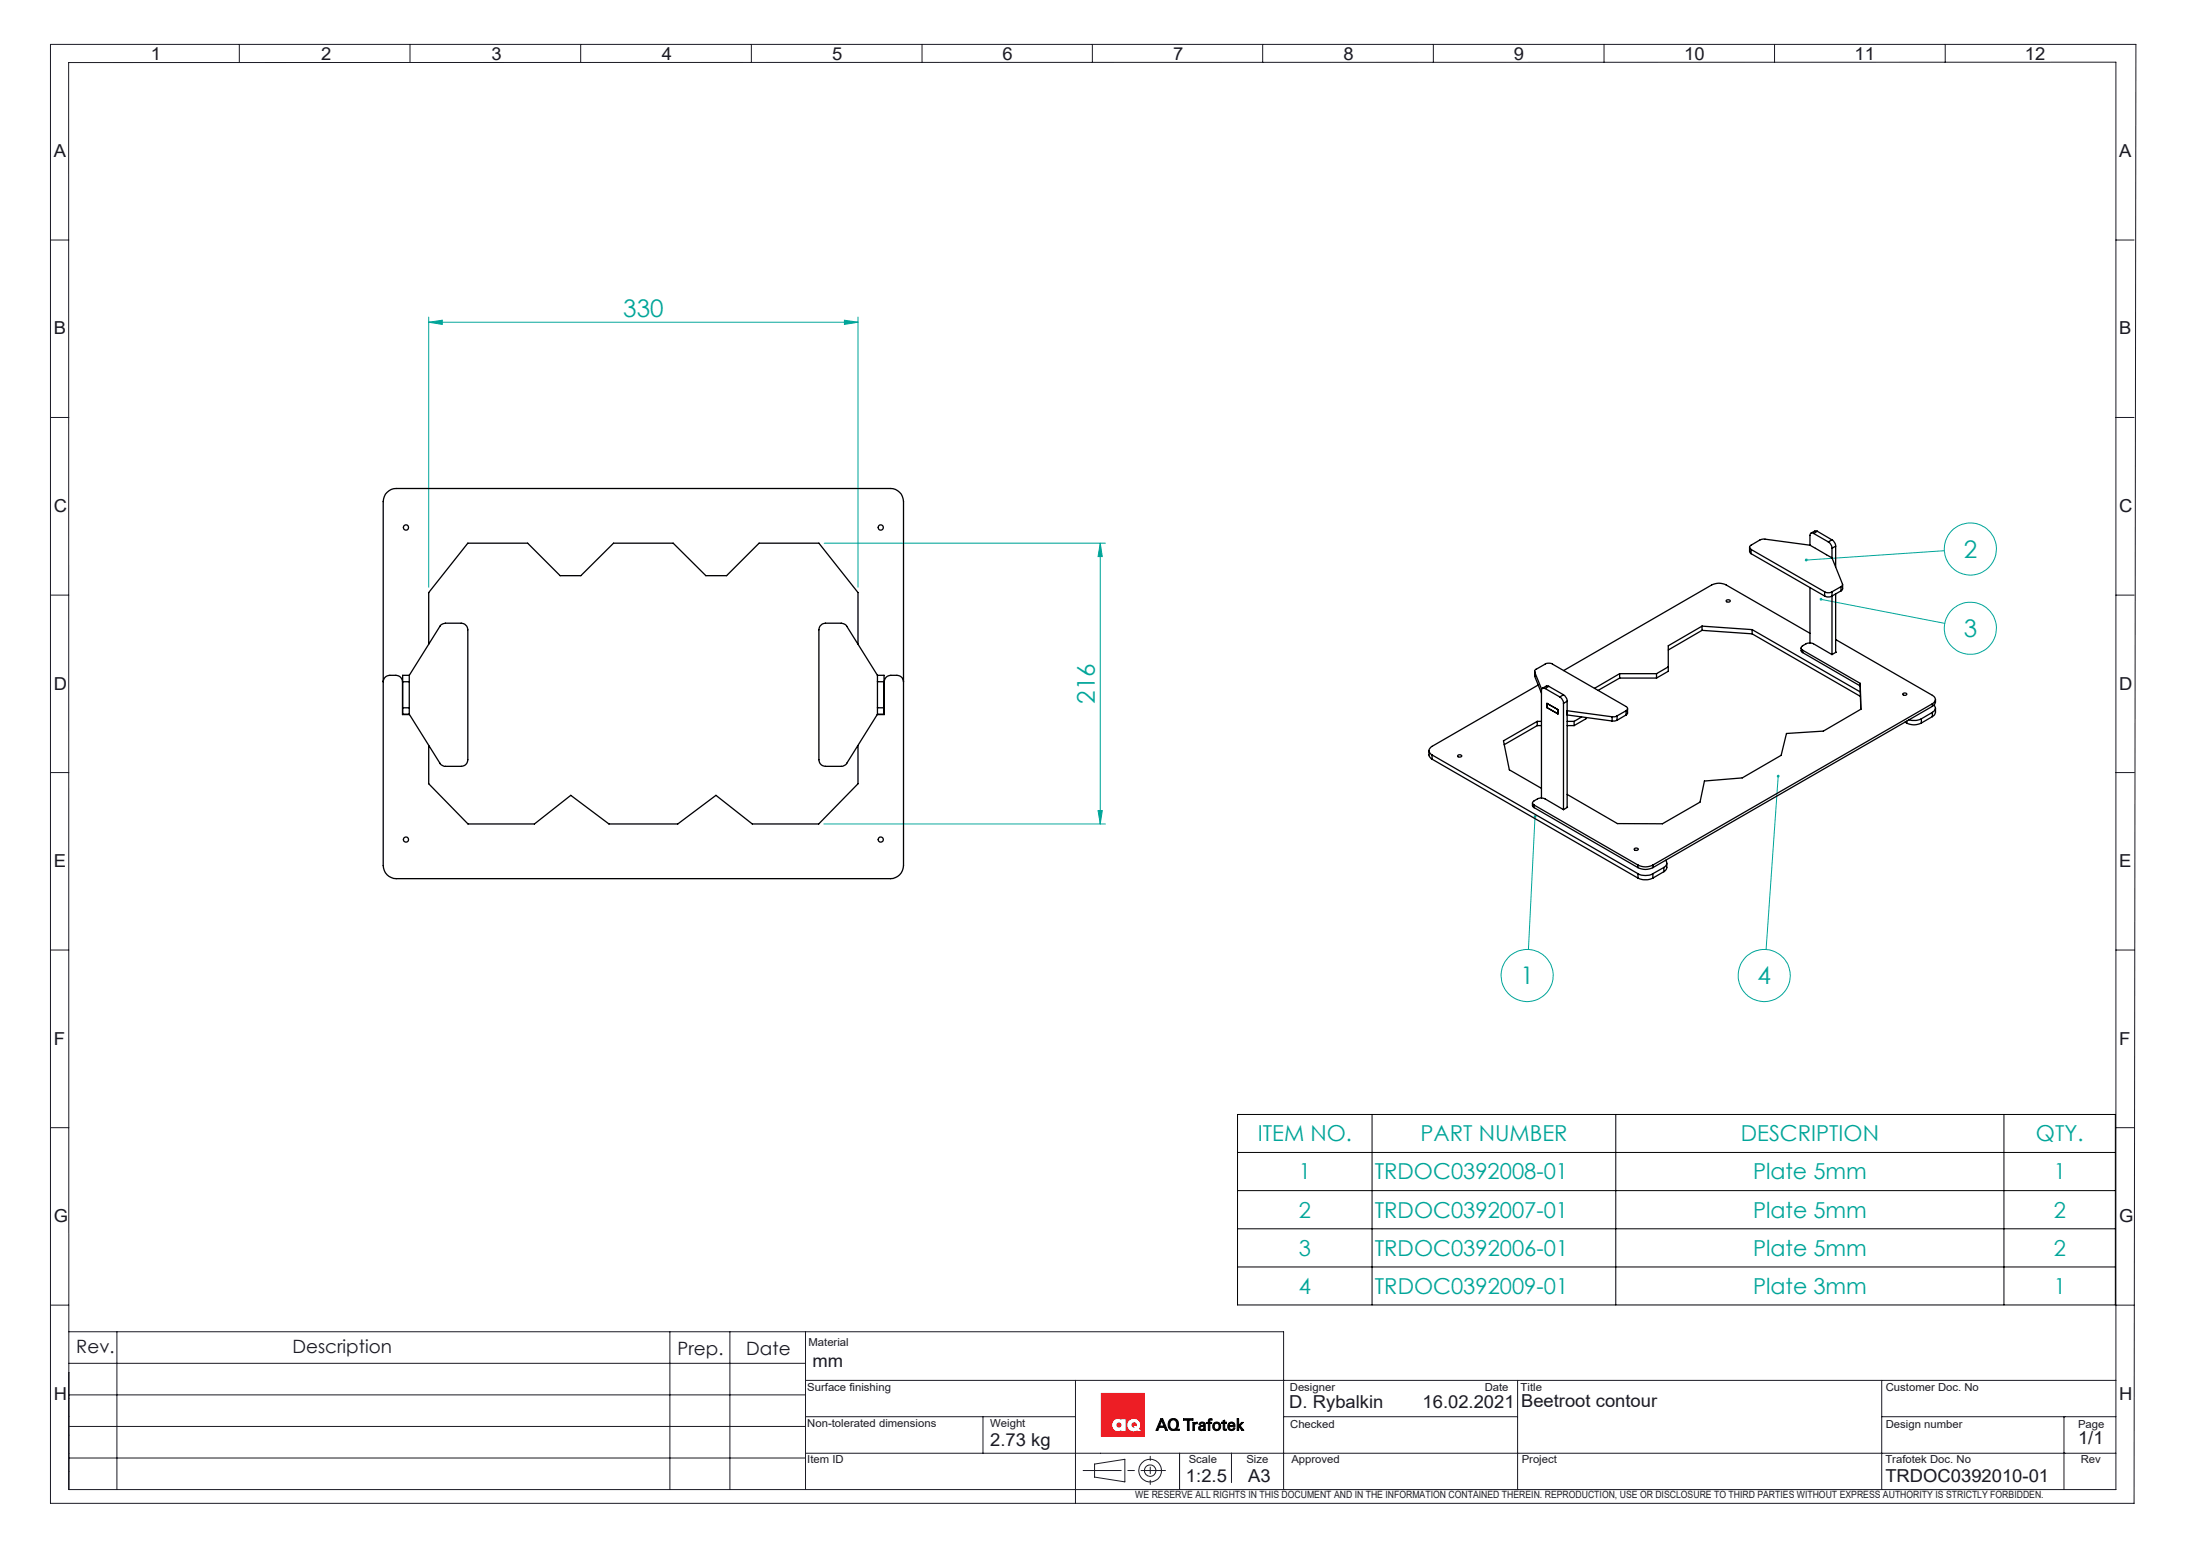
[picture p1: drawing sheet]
<svg xmlns="http://www.w3.org/2000/svg" width="420mm" height="297mm" viewBox="0 0 420 297" stroke-linecap="round" stroke-linejoin="round" font-family="sans-serif">
<g fill="none" stroke="#000" stroke-width=".19">
<path d="M223.1 272.7h.4l.9 2.3h-.4l-.2-.6h-1l-.2 .6h-.4zM223.3 273l.4 1.1h-.8zM224.8 273a1.05 1.05 0 0 1 1.3-.1 1.05 1.05 0 0 1 .4 1.3l-.4 .5h.6v.3h-.9a1.08 1.08 0 0 1-1.1-.4 1.08 1.08 0 0 1-.1-1.2zM225 273.2a.73 .73 0 0 1 1-.1 .73 .73 0 0 1 .2 1 .69 .69 0 0 1-.9 .6 .69 .69 0 0 1-.4-.9zM227.5 272.7h1.8v.3h-.7v2h-.4v-2h-.7zM229.3 273.4h.3v.3l.6-.3v.3h-.4l-.2 .2v1.1h-.3zM230.6 273.5l.6-.1 .4 .2 .1 1.4h-.3v-.3a.55 .55 0 0 1-.7 .3 .55 .55 0 0 1-.3-.8 .55 .55 0 0 1 .7-.2h.2a.29 .29 0 0 0-.2-.5 .29 .29 0 0 0-.3 .3h-.3zM230.7 274.4l.1-.1a.31 .31 0 0 1 .6 0 .32 .32 0 0 1-.4 .5l-.3-.2zM232.4 272.8l.6-.1v.3h-.4v.4h.3v.2h-.3v1.4h-.3v-1.4h-.3v-.2h.3zM233.3 273.6a.79 .79 0 0 1 1.2 .1 .79 .79 0 0 1-.3 1.2 .79 .79 0 0 1-1.1-.5v-.4zM233.6 273.7a.57 .57 0 0 1 .7 .4 .57 .57 0 0 1-.4 .7 .61 .61 0 0 1-.5-.5 .61 .61 0 0 1 .2-.6zM235.1 273.1l.3-.1v.4h.4v.2h-.4v1l.4 .1v.3h-.5l-.2-.3v-1.1h-.3v-.2h.3z"/>
<path d="M236.1 273.6a.71 .71 0 0 1 .9-.2 .71 .71 0 0 1 .4 .8h-1.1a.44 .44 0 0 0 .3 .6 .44 .44 0 0 0 .5-.3h.3a.75 .75 0 0 1-1.1 .4 .75 .75 0 0 1-.2-1.1zM236.4 273.8l.1-.2a.37 .37 0 0 1 .5 0 .37 .37 0 0 1 .1 .4h-.8zM237.8 272.7h.3v1.3l.6-.6h.3l-.6 .7 .7 .9h-.4l-.6-.9v.9h-.3z"/>
</g>
<g fill="none" stroke="#191924" stroke-width=".19">
<path d="M9.7 8.5h400.9l-.4 280.5h-400.5zM13.2 12h393.5v274.3h-393.5zM46 8.5v3.5M78.8 8.5v3.5M111.6 8.5v3.5M144.4 8.5v3.5M177.2 8.5v3.5M210 8.5v3.5M242.7 8.5v3.5M275.5 8.5v3.5M308.3 8.5v3.5M341.1 8.5v3.5"/>
<path d="M373.9 8.5v3.5M9.7 46.1h3.5M406.7 46.1h3.5M9.7 80.3h3.5M406.7 80.3h3.5M9.7 114.4h3.5M406.7 114.4h3.5M9.7 148.5h3.5M406.7 148.5h3.5M9.7 182.6h3.5M406.7 182.6h3.5M9.7 216.8h3.5"/>
<path d="M406.7 216.8h3.5M9.7 250.9h3.5M13.2 256h233.5v30.3M22.5 256v30.3M128.8 256v30.3M140.3 256v30.3M154.8 256v30.3M406.7 250.9h3.5M13.2 274.2h141.6M13.2 268.1h141.6M13.2 262.1h141.6M154.8 265.4h251.9"/>
<path d="M154.8 279.4h251.9M154.8 272.3h51.9M188.9 272.3v7.1M206.7 265.4v23.6M226.7 279.4v6.9M236.7 279.4v5.6M246.7 272.3h45M291.7 265.4v20.9M361.7 272.3h45M361.7 265.4v20.9M396.7 272.3h.1M396.7 279.4h.1"/>
<path d="M396.7 272.3v14M13.2 280.3h141.6M210.4 281.4l5.8-.9v4.4l-5.8-1z"/>
<circle cx="221.1" cy="282.7" r="1.1"/>
<circle cx="221.1" cy="282.7" r="2.17"/>
</g>
<g fill="none" stroke="#ed1c24" stroke-width=".19">
<path d="M211.7 267.9h8.3v8.2h-8.3zM217.6 273.6a.55 .55 0 0 1 .7-.1 .55 .55 0 0 1 .2 .7l-.2-.1h-.4l.2 .3a.53 .53 0 0 1-.5-.2 .53 .53 0 0 1 0-.6z"/>
<circle cx="215.1" cy="273.9" r=".49"/>
</g>
<path d="M214 273.3a1.06 1.06 0 0 1 1.5-.3v-.1h.8v2.2h-.8v-.3a1.1 1.1 0 0 1-1.4-.1 1.1 1.1 0 0 1-.1-1.4zM218.9 274.6a1.18 1.18 0 0 0-.5-1.8 1.18 1.18 0 0 0-1.6 1 1.18 1.18 0 0 0 1.3 1.3l.5-.1" fill="none" stroke="#fff" stroke-width=".19"/>
<path d="M208.2 282.7h15.8" fill="none" stroke="#191924" stroke-width=".19" stroke-dasharray="15.2 1.3 1.3 1.3" stroke-dashoffset="7.9"/>
<path d="M221.1 279.9v5.5" fill="none" stroke="#191924" stroke-width=".19" stroke-dasharray="15.2 1.3 1.3 1.3" stroke-dashoffset="14.4"/>
<path d="M218.9 274.6l.4 .5h-.6l-.1-.1" fill="none" stroke="#808080" stroke-width=".19"/>
<path d="M237.8 272.7v2.3h.3v-.9l.6 .9h.4l-.7-.9 .6-.7h-.3l-.6 .6v-1.3zM236.3 273.5a.82 .82 0 0 0-.2 1.2 .82 .82 0 0 0 1.2 0l.1-.2h-.3l-.3 .3h-.3l-.2-.6h1.1a.71 .71 0 0 0-.3-.7 .71 .71 0 0 0-.8 0zM236.4 273.7l.5-.1 .2 .4h-.8zM235.1 273.1v.3h-.3v.2h.3v1.2l.2 .2h.4l.1-.3h-.4v-1.1h.4v-.2h-.4v-.4zM233.5 273.8l.1-.2a.56 .56 0 0 1 .7 .6 .56 .56 0 0 1-.7 .5l-.2-.4zM233.3 273.6a.83 .83 0 0 0 .3 1.4 .83 .83 0 0 0 1.1-.9 .83 .83 0 0 0-1.2-.6zM232.3 272.8v.6h-.3v.2h.3v1.4h.3v-1.4h.3v-.2h-.3v-.3l.4-.1v-.3zM230.6 273.5l-.1 .3h.3l.1-.2h.4a.25 .25 0 0 1 0 .4 .25 .25 0 0 1-.3 0h-.1a.51 .51 0 0 0-.4 .8 .51 .51 0 0 0 .9-.1v.3h.3l-.1-1.4-.4-.2zM230.7 274.4l.7-.2-.1 .5-.4 .1a.26 .26 0 0 1-.2-.2 .26 .26 0 0 1 0-.2zM229.3 273.4v1.6h.3v-1l.2-.3h.4v-.3l-.4 .1-.2 .2v-.3zM227.5 272.7v.3h.7v2h.4v-2h.7v-.3zM225.1 273.1a.76 .76 0 0 1 .9 .1 .76 .76 0 0 1 .2 .9 .69 .69 0 0 1-.9 .6 .69 .69 0 0 1-.4-.9zM224.8 273a1.16 1.16 0 0 0-.3 1.2 1.16 1.16 0 0 0 1 .8h1.2v-.3h-.6a1.12 1.12 0 0 0 .3-1.5 1.12 1.12 0 0 0-1.4-.4zM223.3 273l.4 1.1h-.8zM223.1 272.7l-.9 2.3h.4l.2-.6h1l.2 .6h.4l-.9-2.3z" fill-rule="evenodd" fill="#000"/>
<path d="M214.2 273a1.07 1.07 0 0 1 1.3 0v-.1h.8v2.2h-.8v-.3a1.12 1.12 0 0 1-1.5-.2 1.12 1.12 0 0 1 .2-1.6zM211.7 267.9v8.2h8.3v-8.2zM217 273.2a1.2 1.2 0 0 1 1.6-.2 1.2 1.2 0 0 1 .3 1.6l.4 .5h-.6l-.1-.1a1.2 1.2 0 0 1-1.6-.2 1.2 1.2 0 0 1 0-1.6zM214.6 273.9a.5 .5 0 0 0 1 0 .5 .5 0 0 0-1 0zM217.6 273.5v.1a.51 .51 0 0 0 0 .6 .51 .51 0 0 0 .5 .2l-.2-.3h.4l.2 .1v-.3l-.1-.3a.5 .5 0 0 0-.8-.1z" fill-rule="evenodd" fill="#ed1c24"/>
<path d="M214.6 273.9a.5 .5 0 0 1 1 0 .5 .5 0 0 1-1 0zM214.2 273a1.12 1.12 0 0 0-.2 1.6 1.12 1.12 0 0 0 1.5 .2v.3h.8v-2.2h-.8v.1a1.03 1.03 0 0 0-1.3 0zM217.6 273.5h.1a.55 .55 0 0 1 .7 0 .55 .55 0 0 1 .1 .7l-.2-.1h-.4l.2 .3h-.3a.55 .55 0 0 1-.2-.9zM217 273.2a1.2 1.2 0 0 0 0 1.5 1.2 1.2 0 0 0 1.6 .3l.1 .1h.6l-.4-.5a1.2 1.2 0 0 0-.3-1.6 1.2 1.2 0 0 0-1.6 .2z" fill-rule="evenodd" fill="#fff"/>
<g fill="none" stroke="#00a599" stroke-width=".19">
<path d="M82.4 61.9l2.6-.3v.8zM82.4 61v51.9M82.4 61.9h82.5M162.3 61.6l2.6 .3-2.6 .5zM164.9 61v51.9M158.4 104.4h54.1M211.5 104.4l.4 2.6h-.8zM211.5 104.4v54M350 115.2l23.8 4.6M373.7 105.9l-26.5 1.8M158.4 158.4h54.1M211.1 155.8h.8l-.4 2.6z"/>
<path d="M295.1 156.9l-1.3 25.6M341.8 149.2l-2.3 33.3"/>
<circle cx="378.7" cy="105.5" r="5"/>
<circle cx="378.7" cy="120.8" r="5"/>
<circle cx="293.5" cy="187.5" r="5"/>
<circle cx="339.1" cy="187.5" r="5"/>
</g>
<path d="M237.9 214.2h168.7v36.7h-168.7zM263.7 214.2v36.7M310.6 214.2v36.7M385.2 214.2v36.7M237.9 228.9h168.7M237.9 236.2h168.7M237.9 221.5h168.7M237.9 243.6h168.7" fill="none" stroke="#000" stroke-width=".19"/>
<g fill="#00a599">
<path d="M347 107.5l-.1 .2h.3h-.3a.27 .27 0 0 0 .4 .2 .27 .27 0 0 0 .1-.3 .27 .27 0 0 0-.4-.1zM349.8 115v.1l.2 .1-.2-.1a.27 .27 0 0 0 .3 .3 .27 .27 0 0 0 .2-.3 .27 .27 0 0 0-.5-.1zM341.6 149a.27 .27 0 0 0 .1 .4 .27 .27 0 0 0 .4-.1 .27 .27 0 0 0-.3-.4v.3v-.3zM294.9 156.8a.25 .25 0 0 0 0 .4 .25 .25 0 0 0 .4-.2 .25 .25 0 0 0-.2-.3v.2v-.2z"/>
<path d="M82.4 61.9l2.6-.3v.8zM162.3 61.6l2.6 .3-2.6 .5z"/>
<path d="M211.5 104.4l.4 2.6h-.8zM211.1 155.8h.8l-.4 2.6z"/>
</g>
<g fill="none" stroke="#000" stroke-width=".25">
<path d="M74.4 94.6a2.32 2.32 0 0 1 1.8-.7h95a2.53 2.53 0 0 1 2.5 2.5v70a2.53 2.53 0 0 1-2.5 2.5h-95a2.53 2.53 0 0 1-2.5-2.5v-70a2.72 2.72 0 0 1 .7-1.8zM331.8 115.4a.42 .42 0 0 1 .4-.1 .42 .42 0 0 1 .4 .3 .4 .4 0 0 1-.5 .2 .4 .4 0 0 1-.3-.4zM336.3 105.2v.8l.3 .4M336.6 105.6l14.1 8.2M336.6 105.6v.8M336.6 106.4l14.1 8.2M347.9 104.8l-8.9-1.2-.7 .2-1.7 1a.43 .43 0 0 0-.3 .4 .43 .43 0 0 0 .3 .4M347.9 113v10.6M347.9 104.8l4.2 2.4M348.6 102.5a.42 .42 0 0 0-.5 0 .42 .42 0 0 0-.2 .4v1.9M348.6 102.5l2.8 1.7M349.3 102.1h-.4l-.8 .4"/>
<path d="M349.3 102.1l-.7 .4M349.3 102.1l2.8 1.7M350.7 113.8a1.5 1.5 0 0 0 1.4 0M350.7 113.8v.8M351.4 104.2a1.6 1.6 0 0 1 .7 1.2M352.1 103.8a1.62 1.62 0 0 1 .7 1.2M352.1 107.2l2.1 5.1v.2l-.3 .3M352.1 103.8l-.7 .4M352.1 105.4v1.8M352.1 113.8v12M352.8 105l-.7 .4M352.8 105v4"/>
<path d="M352.8 114.2v11.2M353.9 113.6l-1.8 1a1.5 1.5 0 0 1-1.4 0M353.9 112.8l-1.8 1M353.9 112.8v.8M354.2 112.4v.9l-.3 .3M73.7 131.1a1.26 1.26 0 0 1 1.2-1.3 2.8 2.8 0 0 1 1.9 .2l.4 .4 .2 .7v6.3h1.3M77.4 136.1v1.2h1.3M77.4 136.1h1.3M77.4 131.1v5M77.4 131.1h1.3M78.7 136.1v1.2M78.7 129.8v1.3"/>
<path d="M78.7 129.8h-1.3v1.3M78.7 129.8l5.9-9.5 .6-.4 .4-.1h3.1a1.33 1.33 0 0 1 1.2 1.3v24.9a1.26 1.26 0 0 1-1.2 1.3h-3.3l-.8-.4-5.9-9.6M78.7 131.1v5M82.4 123.8v-9.9l7.5-9.5h11.5l6.3 6.3h4l6.2-6.3h11.5l6.3 6.3h4l6.2-6.3h11.5l7.5 9.5v9.9M168.7 136.1v1.2M168.7 129.8v1.3M168.7 129.8h1.2v1.3M168.7 129.8l-6-9.5-.5-.4-.5-.1h-3a1.33 1.33 0 0 0-1.3 1.3v24.9a1.26 1.26 0 0 0 1.3 1.3h3.2l.8-.4 6-9.6M168.7 136.1h1.2M168.7 131.1h1.2M168.7 131.1v5M169.9 136.1v1.2h-1.2"/>
<path d="M169.9 131.1v5M173.7 131.1a1.26 1.26 0 0 0-1.3-1.3 2.8 2.8 0 0 0-1.9 .2l-.3 .4-.2 .7v6.3h-1.4M295 129.9v.1M295 129v1M295 130l1.3 3.2M295.5 138.7h.8M295.5 138.7l-6.5 3.7 1.1 5.6 6.2 3.5M295.5 138.7v.8M295.5 139.5l-6.4 3.7M295.5 139.5h.8M295.7 131.7l-20.4 11.8a.87 .87 0 0 0-.6 .8 .87 .87 0 0 0 .6 .8M296.3 132.5l-1.3-3.5 .2-.3 1.8-1a1.5 1.5 0 0 1 1.4 0l14.2 8.1a.43 .43 0 0 1 .2 .4 .43 .43 0 0 1-.2 .4"/>
<path d="M297 132.4a.42 .42 0 0 0-.5-.1 .42 .42 0 0 0-.2 .4v20.7M297 132.4l2.8 1.6M297.4 135.2l2.1 1.2v.8l-2.1-1.2zM297.7 131.9l-.4-.1-.8 .5M297.7 131.9l-.7 .5M297.7 131.9l2.8 1.7M299.8 134a1.6 1.6 0 0 1 .7 1.2M300.5 133.6a1.6 1.6 0 0 1 .7 1.2M300.5 133.6l-.7 .4M300.5 135.2v20.4M301.2 134.8l-.7 .4M301.2 134.8v20.4"/>
<path d="M301.2 136.6l8.7 1.2M301.2 137.4l8.7 1.2M301.2 138.7h1.4M301.2 139.5h1.4M302.6 138.7v.8M304 137.8l-1.4 .9M304.8 137.9v.3l-2.2 1.3M309.9 137.8v.8M310.8 137.6l-.4 .2h-.5M310.8 138.5l-.9 .1M310.8 137.6v.9M311.3 129.5h7.1"/>
<path d="M311.3 129.5l-4.8 2.8M311.3 129.5v.8M311.3 130.3l-4.1 2.4M311.3 130.3h7.1M312.6 136.6l-1.8 1M312.6 136.6v.8M312.6 137.4l-1.8 1.1M312.8 136.2v1l-.2 .2M318.4 129.5v.8M320.7 128.2l-2.3 1.3M327.2 120.4l9.6 .6M327.2 120.4l-6.5 3.7v4.9l-2.3 1.3"/>
<path d="M327.2 120.4v.8M327.2 121.2l-6.5 3.8M327.2 121.2l9.6 .6M336.8 121l20.8 12M336.8 121v.8M336.8 121.8l20.8 12.1M346.2 124.6v.6l.3 .2M346.5 125a.46 .46 0 0 1-.3-.4 .46 .46 0 0 1 .3-.5l.8-.4h1.1l3.7 2.1M346.5 125l11.1 6.4M346.5 125.4l11.1 6.5v-.5M346.5 125v.4M347.9 121.7l-16.1-9.2a3 3 0 0 0-2.8 0l-28.4 16.4"/>
<path d="M352.8 122.9l18.6 10.8a.85 .85 0 0 1 .6 .8 .85 .85 0 0 1-.6 .8M352.8 125.3l-.7 .5M357.6 131.4l.1 5M357.7 136.3l-7.2 4.2-7.1 .5-1 4.2-7.5 4.3-7.3 .6-.8 4.1-7.3 4.2-8.6-.1-9.7-5.6M365.8 133.3a.42 .42 0 0 1 .4-.1 .42 .42 0 0 1 .3 .3 .4 .4 0 0 1-.4 .2 .4 .4 0 0 1-.3-.4zM366.2 138.8l.3 .2M366.5 139a3 3 0 0 0 2.8 0M366.5 138.6v.4M369.3 138.2l-1 .3-1.3-.1M369.3 138.2v.8M371.4 135.3l-53.7 31M371.4 135.3v.5"/>
<path d="M371.4 136.9v.9M371.4 135.8l-53.7 31M371.4 136.9l-2.1 1.3M371.4 137.8l-2.1 1.2M371.8 135.5l.1 .2a.87 .87 0 0 1-.5 1.2M372 134.5a1.23 1.23 0 0 1-.6 1.3M372 136.1a1.42 1.42 0 0 1-.6 1.7M82.4 143.3v7.4l7.6 7.7h12.7l7-5.5 7.4 5.5h13.2l7.3-5.5 7 5.5h12.8l7.5-7.7v-7.4M274.7 144.3v1l.6 .6M275.3 145.1l39.6 22.9M275.3 145.1v.8M275.3 145.9l39.6 22.9"/>
<path d="M280.3 145.2l.4-.1 .3 .1a.37 .37 0 0 1-.4 .4 .37 .37 0 0 1-.4-.4zM294.6 154.4v.6l.3 .3M294.9 154.8a.42 .42 0 0 1-.3-.4 .42 .42 0 0 1 .3-.5l.7-.3a1.5 1.5 0 0 1 1.4 0l3.5 2M294.9 154.8l20 11.5M294.9 154.8v.5M294.9 155.3l20 11.5M301.2 155.1l-.7 .5M314.1 163.2a.42 .42 0 0 1 .5-.2 .42 .42 0 0 1 .3 .3 .4 .4 0 0 1-.4 .2 .4 .4 0 0 1-.4-.3zM314.9 166.3a3.1 3.1 0 0 0 2.8 0M314.9 166.8a3.1 3.1 0 0 0 2.8 0M314.9 168a3.1 3.1 0 0 0 2.8 0M314.9 168.8a3.4 3.4 0 0 0 2.8 0"/>
<path d="M314.9 166.3v.5M314.9 168v.8M317.7 166.3v.5M317.7 168v.8M319.8 166.8l-2.1 1.2M319.8 166.8v.8M319.8 167.6l-2.1 1.2M320.1 165.4l.3 .3v.5l-.6 .6M320.4 165.9a1.41 1.41 0 0 1-.3 1.5l-.3 .2"/>
<circle cx="78" cy="101.4" r=".51"/>
<circle cx="169.3" cy="101.4" r=".5"/>
<circle cx="78" cy="161.4" r=".5"/>
<circle cx="169.3" cy="161.4" r=".5"/>
</g>
<g font-size="4.7" fill="#00a599">
<text x="119.8" y="60.9">330</text>
<text x="377.5" y="107.2">2</text>
<text x="377.5" y="122.4">3</text>
<text x="210.5" y="135.3" transform="rotate(-90 210.5 135.3)">216</text>
<text x="292.3" y="189.2">1</text>
<text x="337.8" y="189.2">4</text>
</g>
<g font-size="4.2" fill="#00a599">
<text x="241.8" y="219.4">ITEM NO.</text>
<text x="273.1" y="219.4">PART NUMBER</text>
<text x="334.6" y="219.4">DESCRIPTION</text>
<text x="391.4" y="219.4">QTY.</text>
<text x="249.7" y="226.7">1</text>
<text x="264.3" y="226.7">TRDOC0392008-01</text>
<text x="337" y="226.7">Plate 5mm</text>
<text x="394.8" y="226.7">1</text>
<text x="249.7" y="234.1">2</text>
<text x="264.3" y="234.1">TRDOC0392007-01</text>
<text x="337" y="234.1">Plate 5mm</text>
<text x="394.8" y="234.1">2</text>
<text x="249.7" y="241.4">3</text>
<text x="264.3" y="241.4">TRDOC0392006-01</text>
<text x="337" y="241.4">Plate 5mm</text>
<text x="394.8" y="241.4">2</text>
<text x="249.7" y="248.7">4</text>
<text x="264.3" y="248.7">TRDOC0392009-01</text>
<text x="337" y="248.7">Plate 3mm</text>
<text x="394.8" y="248.7">1</text>
</g>
<g font-size="3.5" fill="#191924">
<text x="14.7" y="260">Rev.</text>
<text x="56.2" y="260">Description</text>
<text x="130.2" y="260.5">Prep.</text>
<text x="143.5" y="260.5">Date</text>
</g>
<g font-size="3.4" fill="#191924">
<text x="29" y="11.6">1</text>
<text x="61.7" y="11.6">2</text>
<text x="94.5" y="11.6">3</text>
<text x="127.2" y="11.6">4</text>
<text x="160" y="11.6">5</text>
<text x="192.7" y="11.6">6</text>
<text x="225.5" y="11.6">7</text>
<text x="258.2" y="11.6">8</text>
<text x="291" y="11.6">9</text>
<text x="323.7" y="11.6">10</text>
<text x="356.5" y="11.6">11</text>
<text x="389.2" y="11.6">12</text>
<text x="10.4" y="30.2">A</text>
<text x="407.4" y="30.2">A</text>
<text x="10.4" y="64.3">B</text>
<text x="407.4" y="64.3">B</text>
<text x="10.4" y="98.4">C</text>
<text x="407.4" y="98.4">C</text>
<text x="10.4" y="132.6">D</text>
<text x="407.4" y="132.6">D</text>
<text x="10.4" y="166.7">E</text>
<text x="407.4" y="166.7">E</text>
<text x="10.4" y="200.8">F</text>
<text x="407.4" y="200.8">F</text>
<text x="10.4" y="234.9">G</text>
<text x="407.4" y="234.9">G</text>
<text x="156.2" y="262.8">mm</text>
<text x="10.4" y="269.1">H</text>
<text x="407.4" y="269.1">H</text>
<text x="247.8" y="270.7">D. Rybalkin</text>
<text x="273.4" y="270.7">16.02.2021</text>
<text x="292.4" y="270.4">Beetroot contour</text>
<text x="190.3" y="277.9">2.73 kg</text>
<text x="399.4" y="277.5">1/1</text>
<text x="228" y="284.9">1:2.5</text>
<text x="239.9" y="284.9">A3</text>
<text x="362.4" y="284.9">TRDOC0392010-01</text>
</g>
<g font-size="2.1" fill="#191924">
<text x="155.4" y="258.7">Material</text>
<text x="155.2" y="267.4">Surface finishing</text>
<text x="247.9" y="267.3">Designer</text>
<text x="285.4" y="267.3">Date</text>
<text x="292.3" y="267.3">Title</text>
<text x="362.5" y="267.3">Customer Doc. No</text>
<text x="155.2" y="274.3">Non-tolerated dimensions</text>
<text x="190.3" y="274.3">Weight</text>
<text x="248" y="274.4">Checked</text>
<text x="362.5" y="274.4">Design number</text>
<text x="399.4" y="274.4">Page</text>
<text x="155.2" y="281.2">Item ID</text>
<text x="228.5" y="281.2">Scale</text>
<text x="239.6" y="281.2">Size</text>
<text x="248.2" y="281.2">Approved</text>
<text x="292.5" y="281.2">Project</text>
<text x="362.4" y="281.3">Trafotek Doc. No</text>
<text x="400" y="281.3">Rev</text>
</g>
<text font-size="1.9" fill="#191924" x="218.2" y="288">WE RESERVE ALL RIGHTS IN THIS DOCUMENT AND IN THE INFORMATION CONTAINED THEREIN. REPRODUCTION, USE OR DISCLOSURE TO THIRD PARTIES WITHOUT EXPRESS AUTHORITY IS STRICTLY FORBIDDEN.</text>
</svg>
